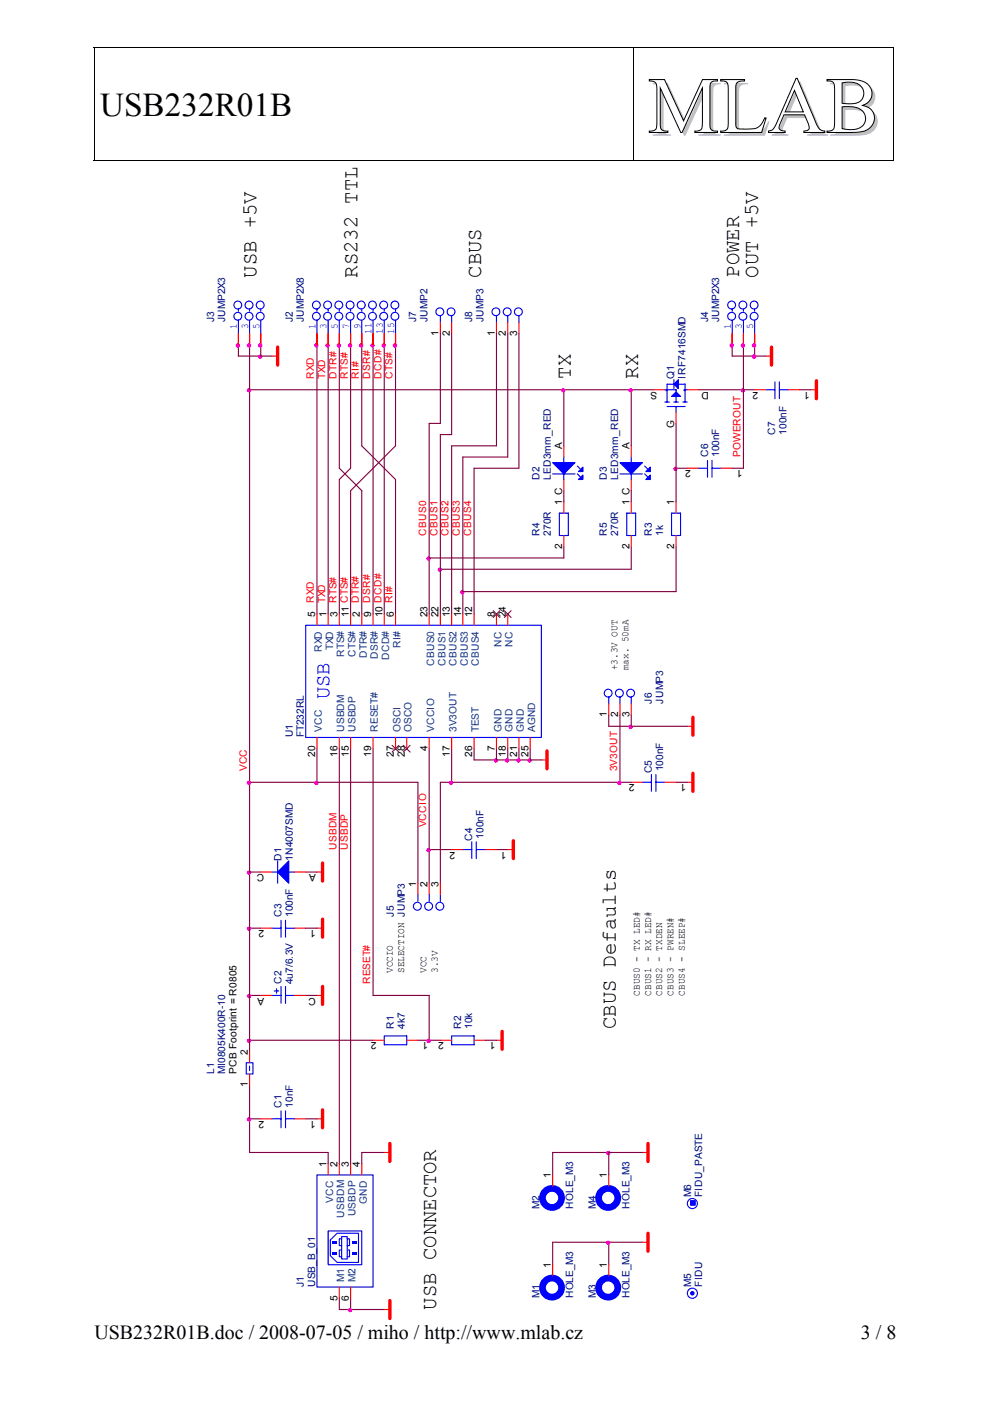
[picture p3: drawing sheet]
<svg xmlns="http://www.w3.org/2000/svg" width="210mm" height="297mm" viewBox="0 0 210 297" stroke-linecap="round" stroke-linejoin="round" font-family="sans-serif">
<g fill="#fff" stroke="#000" stroke-width=".21">
<path d="M137.7 16.9h3.2l4 8.7 4-8.7h3.2v.3a1.17 1.17 0 0 0-1.6 1.2v8.2a1.16 1.16 0 0 0 1.6 1.2v.3h-4.8v-.3a1.29 1.29 0 0 0 1.3-.3 1.29 1.29 0 0 0 .3-1.4v-7.5l-4.3 9.5h-.3l-4.3-9.5v8a1.14 1.14 0 0 0 1.6 1.2v.3h-3.9v-.3a1.29 1.29 0 0 0 1.3-.3 1.29 1.29 0 0 0 .3-1.4v-7.3a1.32 1.32 0 0 0-1.6-1.6z" fill-rule="evenodd"/>
<path d="M152.8 16.9h5.1v.3a1.36 1.36 0 0 0-1.9 1.2v8a.77 .77 0 0 0 .8 .9h2.3a2.71 2.71 0 0 0 2.8-1.8l.3-.5h.2l-.9 3.1h-8.7v-.3a1.32 1.32 0 0 0 1.6-1.7v-7.7a1.15 1.15 0 0 0-1.6-1.2z" fill-rule="evenodd"/>
<path d="M168.8 16.6h.2l4 9.3a2.25 2.25 0 0 0 1.9 1.9v.3h-4.5v-.3a.92 .92 0 0 0 1.1-.4 .92 .92 0 0 0-.1-1.1l-.8-2h-4.4l-.7 1.8a.96 .96 0 0 0 .1 1.5l.9 .2v.3h-3.6v-.3a2.38 2.38 0 0 0 1.9-2zM168.4 19.2l-1.9 4.5h3.8z" fill-rule="evenodd"/>
<path d="M175.3 16.9h5.5a4 4 0 0 1 3.9 2 2.59 2.59 0 0 1-1.8 3.5 2.77 2.77 0 0 1 2.5 2.7 2.77 2.77 0 0 1-2.5 2.8l-1.4 .2h-6.2v-.3a1.31 1.31 0 0 0 1.4-.4 1.31 1.31 0 0 0 .3-1.3v-7.2a1.3 1.3 0 0 0-.3-1.4 1.3 1.3 0 0 0-1.4-.3zM178.5 17.6v4.3a5.6 5.6 0 0 0 3.9-.5 2.31 2.31 0 0 0 .5-2.5 2.31 2.31 0 0 0-2.2-1.4l-1.1-.1zM178.5 22.7v4.6a4.3 4.3 0 0 0 4.6-.8 2.42 2.42 0 0 0-2-3.8z" fill-rule="evenodd"/>
</g>
<path d="M19.9 10h.2v.2h-.2zM189.4 10h.2v.2h-.2zM189.4 33.9h.2v.2h-.2z" fill="#000"/>
<path d="M19.9 10.1h169.7M20 10.2v23.9M134.3 10.2v23.9M189.5 10.2v23.9M19.9 34h114.3M134.4 34h55" fill="none" stroke="#000" stroke-width=".21"/>
<g fill="none" stroke="#00f" stroke-width=".24">
<path d="M50.5 65.5v.5M50.5 67.9v2.8M52.9 65.5v.5M52.9 67.9v2.8M55.3 65.5v.5M55.3 67.9v2.8M93.4 66.9v1.5M95.8 66.9v1.5M105.3 66.9v1.5M107.7 66.9v1.5M110 66.9v1.5M155.2 65.5v.5"/>
<path d="M155.2 67.9v2.8M157.6 65.5v.5M157.6 67.9v2.8M160 65.5v.5M160 67.9v2.8M119.5 96.9v1.2M122.4 98.8l.7 .7M141 82.6h2.3v.5M141 85.2h.9M141.4 85.2v-3.8h3.8v3.8M141.4 86.2h3.8M142.9 85.2h.9"/>
<path d="M142.9 80.5v1.9M143.3 84.1v1.1M143.3 86.2v1.2M144.8 85.2h.9M145.2 82.6h.5M148.1 99.3h1.9M150 97.6v3.6M151 99.3h1.9M151 97.6v3.6M117.2 100.5h4.7M119.5 100.5v1.2M122.4 100.5l.7 .7"/>
<path d="M129.1 147.8v1.4M131.4 147.8v1.4M133.8 147.8v1.4M136.2 165.9h1.9M138.1 164.2v3.6M139.1 165.9h1.9M139.1 164.2v3.6M57.7 196.8h1.9M59.6 195.1v3.6M60.5 196.8h1.9M60.5 195.1v3.6M88.6 189.7v1.4"/>
<path d="M91 189.7v1.4M93.4 189.7v1.4M57.7 211.1h1.9M58.1 210.1h1M58.6 209.6v1M59.6 209.1v3.6M60.5 209.1v3.6M60.5 211.1h1.9M81.5 219.6h4.7v1.9h-4.7zM95.8 219.6h4.7v1.9h-4.7zM57.7 237.2h1.9M59.6 235.5v3.6"/>
<path d="M60.5 235.5v3.6M60.5 237.2h1.9M117.2 251.5v.2M129.1 251.5v.2M72.4 262.2h1.2v4.7h-1.2zM73.6 262.7h.5v1.4h-.5M129.1 270.5v.2"/>
<circle cx="50.4" cy="67.1" r=".83"/>
<circle cx="50.4" cy="64.7" r=".83"/>
<circle cx="52.8" cy="67.1" r=".83"/>
<circle cx="52.8" cy="64.7" r=".83"/>
<circle cx="55.2" cy="67.1" r=".83"/>
<circle cx="55.2" cy="64.7" r=".84"/>
<circle cx="93.2" cy="66.1" r=".83"/>
<circle cx="95.6" cy="66.1" r=".83"/>
<circle cx="105.1" cy="66.1" r=".83"/>
<circle cx="107.5" cy="66.1" r=".83"/>
<circle cx="109.9" cy="66.1" r=".83"/>
<circle cx="155.1" cy="67.1" r=".83"/>
<circle cx="155.1" cy="64.7" r=".84"/>
<circle cx="157.5" cy="67.1" r=".83"/>
<circle cx="157.5" cy="64.7" r=".84"/>
<circle cx="159.9" cy="67.1" r=".83"/>
<circle cx="159.9" cy="64.7" r=".84"/>
<circle cx="128.9" cy="147" r=".83"/>
<circle cx="131.3" cy="147" r=".83"/>
<circle cx="133.7" cy="147" r=".83"/>
<circle cx="88.5" cy="192.1" r=".84"/>
<circle cx="90.9" cy="192.1" r=".84"/>
<circle cx="93.2" cy="192.1" r=".84"/>
<circle cx="146.8" cy="255.2" r="1.07"/>
</g>
<g fill="none" stroke="#f00" stroke-width=".24">
<path d="M50.5 70.7v2.4M52.9 70.7v2.4M55.3 70.7v2.4M93.4 68.4v2.3M95.8 68.4v2.3M105.3 68.4v2.3M107.7 68.4v2.3M110 68.4v2.3M155.2 70.7v2.4M157.6 70.7v2.4M160 70.7v2.4M162.4 75.5h1.2"/>
<path d="M119.5 94.5v2.4M138.6 82.6h2.4M143.3 87.4v2.4M145.7 82.6h2.4M145.7 99.3h2.4M152.9 99.3h2.3M171.9 82.6h1.2M119.5 101.7v2.3M129.1 149.2v2.4M131.4 149.2v2.4M133.8 149.2v2.4M145.7 154h1.2"/>
<path d="M114.8 161.1h1.2M133.8 165.9h2.4M141 165.9h2.3M145.7 165.9h1.2M55.3 196.8h2.4M62.4 196.8h2.4M67.2 184.9h1.2M88.6 187.3v2.4M91 187.3v2.4M93.4 187.3v2.4M55.3 211.1h2.4M62.4 211.1h2.4"/>
<path d="M67.2 211.1h1.2M55.3 237.2h2.4M62.4 237.2h2.4M67.2 237.2h1.2M79.1 220.6h2.4M86.2 220.6h2.4M93.4 220.6h2.4M100.5 220.6h2.4M105.3 220.6h1.2M81.5 244.3h1.2M117.2 249.1v2.4M129.1 249.1v2.4"/>
<path d="M136.2 244.3h1.2M81.5 277.6h1.2M129.1 268.1v2.4M136.2 263.4h1.2"/>
</g>
<g fill="none" stroke="#800040" stroke-width=".24">
<path d="M50.5 73.1v2.4h4.8v-2.4M69.6 73.1v57.1M71.9 73.1v26.2l4.8 4.7v26.2M74.3 73.1v26.2l-2.4 2.4M79.1 73.1v57.1M81.5 73.1v57.1M83.9 73.1v21.4l-9.6 9.5v26.2M107.7 70.7v26.2h-9.6v33.3M110 70.7v28.6h-9.5v30.9M155.2 75.5h4.8M157.6 73.1v9.5h-9.5M95.8 92.1h-2.4v28.6h40.4v-4.8"/>
<path d="M105.3 94.5h-9.5v35.7M133.8 82.6v11.9M138.6 82.6h-19.1v11.9M143.3 89.8v16.6M143.3 99.3h2.4M155.2 99.3h2.4M83.9 101.7v28.5M119.5 115.9v2.4h-28.5v11.9M119.5 104v2.4M143.3 115.9v9.5h-45.2M67.2 158.7v7.2M71.9 158.7v88"/>
<path d="M79.1 158.7v52.4h11.9M91 158.7v28.6M95.8 158.7v7.2M100.5 158.7v2.4h4.8v-2.4M107.7 158.7v2.4h4.7M110 158.7v2.4M129.1 151.6v2.4h4.7M131.4 151.6v14.3M133.8 165.9h-40.4v21.4M52.9 196.8h2.4M55.3 184.9h-2.4v26.2h2.4M64.8 196.8h2.4"/>
<path d="M64.8 184.9h2.4M91 180.1h4.8M105.3 180.1h2.4M64.8 211.1h2.4M52.9 220.6h26.2M52.9 230.1v14.2M52.9 237.2h2.4M64.8 237.2h2.4M88.6 220.6h4.8M102.9 220.6h2.4M76.7 244.3h4.8M129.1 244.3h-11.9v4.8"/>
<path d="M71.9 275.3v2.3h9.6M74.3 275.3v2.3M136.2 263.4h-7.1v4.7"/>
</g>
<g fill="#f0f" stroke="#f0f" stroke-width=".24">
<circle cx="159.9" cy="75.6" r=".35"/>
<circle cx="90.9" cy="118.4" r=".36"/>
<circle cx="112.3" cy="161.2" r=".36"/>
<circle cx="143.2" cy="99.4" r=".35"/>
<circle cx="98" cy="125.6" r=".35"/>
<circle cx="133.7" cy="154.1" r=".36"/>
<circle cx="74.2" cy="73.2" r=".36"/>
<circle cx="52.8" cy="211.2" r=".36"/>
<circle cx="69.5" cy="73.2" r=".36"/>
<circle cx="52.8" cy="237.3" r=".36"/>
<circle cx="50.4" cy="73.2" r=".36"/>
<circle cx="52.8" cy="196.9" r=".36"/>
<circle cx="90.9" cy="180.3" r=".36"/>
<circle cx="71.8" cy="73.2" r=".36"/>
<circle cx="133.7" cy="82.8" r=".35"/>
<circle cx="157.5" cy="82.8" r=".35"/>
<circle cx="93.3" cy="120.8" r=".35"/>
<circle cx="55.2" cy="75.6" r=".36"/>
<circle cx="109.9" cy="161.2" r=".35"/>
<circle cx="95.6" cy="166" r=".36"/>
<circle cx="131.3" cy="166" r=".35"/>
<circle cx="83.7" cy="73.2" r=".36"/>
<circle cx="52.8" cy="185" r=".36"/>
<circle cx="79" cy="73.2" r=".36"/>
<circle cx="128.9" cy="244.5" r=".36"/>
<circle cx="52.8" cy="220.7" r=".36"/>
<circle cx="81.4" cy="73.2" r=".35"/>
<circle cx="105.2" cy="161.2" r=".36"/>
<circle cx="157.5" cy="73.2" r=".36"/>
<circle cx="55.2" cy="73.2" r=".36"/>
<circle cx="74.2" cy="277.8" r=".36"/>
</g>
<g fill="none" stroke="#f00" stroke-width=".71">
<path d="M163.6 73.6v3.8M173.1 80.7v3.8M116 159.2v3.8M146.9 152.1v3.8M146.9 164v3.8M68.4 183v3.8M68.4 209.1v3.9M106.5 218.7v3.8M68.4 235.3v3.8M82.7 242.4v3.9M137.4 242.4v3.9M82.7 275.7v3.8"/>
<path d="M137.4 261.5v3.8"/>
</g>
<g fill="none" stroke="#00f" stroke-width="1.4">
<circle cx="117" cy="254" r="2.02"/>
<circle cx="128.9" cy="254" r="2.03"/>
<circle cx="128.9" cy="273" r="2.03"/>
</g>
<g fill="#00f" stroke="#00f" stroke-width=".24">
<path d="M117.2 98.1h4.7l-2.4 2.4z" fill-rule="evenodd"/>
<path d="M123.6 99v1h-1z" fill-rule="evenodd"/>
<path d="M123.6 100.7v1h-1z" fill-rule="evenodd"/>
<path d="M143.3 83.1l1 1h-1.9z" fill-rule="evenodd"/>
<path d="M143.8 80.5v1.9l-.9-1z" fill-rule="evenodd"/>
<path d="M141.2 82.7h.2v.1h-.2z" fill-rule="evenodd"/>
<path d="M145 82.7h.2v.1h-.2z" fill-rule="evenodd"/>
<path d="M146.4 254.6h1v.9h-1z" fill-rule="evenodd"/>
</g>
<g fill="#00f">
<path d="M70.5 263.2h1v.4h-1z"/>
<path d="M70.5 265.5h1v.5h-1z"/>
<path d="M74.6 265.5h.9v.5h-.9z"/>
<path d="M74.6 263.2h.9v.4h-.9z"/>
</g>
<g fill="none" stroke="#00f" stroke-width=".24">
<path d="M67.2 65.5v.5M67.2 67.9v2.8M69.6 65.5v.5M69.6 67.9v2.8M71.9 65.5v.5M71.9 67.9v2.8M74.3 65.5v.5M74.3 67.9v2.8M76.7 65.5v.5M76.7 67.9v2.8M79.1 65.5v.5M79.1 67.9v2.8"/>
<path d="M81.5 65.5v.5M81.5 67.9v2.8M83.9 65.5v.5M83.9 67.9v2.8M133.8 96.9v1.2M136.7 98.8l.7 .7M162.4 82.6h1.9M164.3 81v3.5M165.2 82.6h2M165.2 81v3.5M118.6 108.8h1.9v4.7h-1.9zM131.4 100.5h4.8"/>
<path d="M132.9 108.8h1.9v4.7h-1.9zM133.8 100.5v1.2M136.7 100.5l.7 .7M142.4 108.8h1.9v4.7h-1.9zM64.8 132.6h50v23.8h-50zM100 178.5v3.5M101 178.5v3.5M57.7 184.9h1.2M58.9 182.5v4.8M61.2 184.9h1.2M98.1 180.1h1.9M101 180.1h1.9"/>
<path d="M52.2 225.3h1.4v2.4h-1.4zM52.9 226v1M67.2 249.1h11.9v23.8h-11.9zM69.6 261h7.1v7.1h-7.1zM70 262.9l1.5-1.4h4.5v6.2h-4.5l-1.5-1.5zM72.4 265h-.5v1.5h.5M72.4 262.7h-.5v1.4h.5M73.6 265h.5v1.5h-.5M117.2 270.5v.2"/>
<circle cx="67.1" cy="67.1" r=".83"/>
<circle cx="67.1" cy="64.7" r=".83"/>
<circle cx="69.5" cy="67.1" r=".83"/>
<circle cx="69.5" cy="64.7" r=".83"/>
<circle cx="71.8" cy="67.1" r=".83"/>
<circle cx="71.8" cy="64.7" r=".84"/>
<circle cx="74.2" cy="67.1" r=".83"/>
<circle cx="74.2" cy="64.7" r=".84"/>
<circle cx="76.6" cy="67.1" r=".83"/>
<circle cx="76.6" cy="64.7" r=".84"/>
<circle cx="79" cy="67.1" r=".83"/>
<circle cx="79" cy="64.7" r=".83"/>
<circle cx="81.4" cy="67.1" r=".83"/>
<circle cx="81.4" cy="64.7" r=".83"/>
<circle cx="83.7" cy="67.1" r=".83"/>
<circle cx="83.7" cy="64.7" r=".83"/>
<circle cx="146.8" cy="274.2" r="1.07"/>
</g>
<g fill="none" stroke="#f00" stroke-width=".24">
<path d="M57.7 75.5h1.2M67.2 70.7v2.4M69.6 70.7v2.4M71.9 70.7v2.4M74.3 70.7v2.4M76.7 70.7v2.4M79.1 70.7v2.4M81.5 70.7v2.4M83.9 70.7v2.4M133.8 94.5v2.4M160 82.6h2.4M167.2 82.6h2.3"/>
<path d="M119.5 106.4v2.4M119.5 113.5v2.4M133.8 101.7v2.3M133.8 106.4v2.4M133.8 113.5v2.4M143.3 106.4v2.4M143.3 113.5v2.4M67.2 130.2v2.4M69.6 130.2v2.4M71.9 130.2v2.4M74.3 130.2v2.4M76.7 130.2v2.4"/>
<path d="M79.1 130.2v2.4M81.5 130.2v2.4M83.9 130.2v2.4M91 130.2v2.4M93.4 130.2v2.4M95.8 130.2v2.4M98.1 130.2v2.4M100.5 130.2v2.4M105.3 130.2v2.4M107.7 130.2v2.4M67.2 156.4v2.3M71.9 156.4v2.3"/>
<path d="M74.3 156.4v2.3M79.1 156.4v2.3M83.9 156.4v2.3M86.2 156.4v2.3M91 156.4v2.3M95.8 156.4v2.3M100.5 156.4v2.3M105.3 156.4v2.3M107.7 156.4v2.3M110 156.4v2.3M112.4 156.4v2.3M55.3 184.9h2.4"/>
<path d="M62.4 184.9h2.4M67.2 196.8h1.2M95.8 180.1h2.3M102.9 180.1h2.4M107.7 180.1h1.1M52.9 222.9v2.4M52.9 227.7v2.4M69.6 246.7v2.4M71.9 246.7v2.4M74.3 246.7v2.4M76.7 246.7v2.4M71.9 272.9v2.4"/>
<path d="M74.3 272.9v2.4M117.2 268.1v2.4"/>
</g>
<g fill="none" stroke="#800040" stroke-width=".24">
<path d="M52.9 73.1v111.8M55.3 75.5h2.4M67.2 73.1v57.1M76.7 73.1v21.4l7.2 7.2M93.4 70.7v19.1h-2.4v28.5M95.8 70.7v21.4M105.3 70.7v23.8M155.2 73.1v2.4M160 73.1v2.4h2.4M52.9 82.6h66.6M160 82.6h-2.4v16.7M169.5 82.6h2.4"/>
<path d="M71.9 101.7v28.5M133.8 104v2.4M93.4 120.7v9.5M74.3 158.7v88M112.4 158.7v2.4h2.4M133.8 151.6v2.4h11.9M52.9 165.9h35.7v21.4M105.3 161.1h2.4M143.3 165.9h2.4M52.9 211.1v11.8M91 211.1v9.5M52.9 244.3h16.7v2.4"/>
<path d="M76.7 244.3v2.4M136.2 244.3h-7.1v4.8M129.1 263.4h-11.9v4.7"/>
</g>
<g fill="#00f" stroke="#00f" stroke-width=".24">
<path d="M58.9 184.9l2.3-2.4v4.8z" fill-rule="evenodd"/>
<path d="M131.4 98.1h4.8l-2.4 2.4z" fill-rule="evenodd"/>
<path d="M137.4 99.5l.5-.5v1h-1z" fill-rule="evenodd"/>
<path d="M137.4 101.2l.5-.5v1h-1z" fill-rule="evenodd"/>
<circle cx="146.8" cy="274.2" r=".36"/>
</g>
<g fill="#f0f" stroke="#f0f" stroke-width=".24">
<circle cx="107.5" cy="161.2" r=".36"/>
<circle cx="155.1" cy="73.2" r=".36"/>
<circle cx="119.4" cy="82.8" r=".36"/>
<circle cx="67.1" cy="166" r=".36"/>
<circle cx="90.9" cy="220.7" r=".36"/>
<circle cx="76.6" cy="73.2" r=".35"/>
<circle cx="67.1" cy="73.2" r=".36"/>
<circle cx="52.8" cy="166" r=".36"/>
<circle cx="52.8" cy="82.8" r=".36"/>
<circle cx="159.9" cy="75.6" r=".35"/>
<circle cx="159.9" cy="73.2" r=".35"/>
<circle cx="52.8" cy="73.2" r=".36"/>
<circle cx="128.9" cy="263.5" r=".35"/>
</g>
<path d="M58.9 73.6v3.8M108.8 178.2v3.8M68.4 194.9v3.8" fill="none" stroke="#f00" stroke-width=".71"/>
<circle cx="117" cy="273" r="2.03" fill="none" stroke="#00f" stroke-width="1.4"/>
<path d="M104.6 129.5l1.4 1.4M106 129.5l-1.4 1.4M106.9 129.5l1.5 1.4M108.4 129.5l-1.5 1.4M83.1 158l1.5 1.4M84.6 158l-1.5 1.4M85.5 158l1.5 1.4M87 158l-1.5 1.4" fill="none" stroke="#804000" stroke-width=".24"/>
<text font-size="16.9" fill="#c0c0c0" x="138.1" y="28.8">MLAB</text>
<text font-size="7" x="21.2" y="24.6">USB232R01B</text>
<g font-size="4.5">
<text x="54.4" y="58.9" transform="rotate(-90 54.4 58.9)">USB +5V</text>
<text x="75.8" y="58.9" transform="rotate(-90 75.8 58.9)">RS232 TTL</text>
<text x="102" y="58.9" transform="rotate(-90 102 58.9)">CBUS</text>
<text x="156.7" y="58.9" transform="rotate(-90 156.7 58.9)">POWER</text>
<text x="160.8" y="58.9" transform="rotate(-90 160.8 58.9)">OUT +5V</text>
<text x="121" y="80.3" transform="rotate(-90 121 80.3)">TX</text>
<text x="135.3" y="80.3" transform="rotate(-90 135.3 80.3)">RX</text>
<text x="130.6" y="218.2" transform="rotate(-90 130.6 218.2)">CBUS Defaults</text>
<text x="92.5" y="277.6" transform="rotate(-90 92.5 277.6)">USB CONNECTOR</text>
</g>
<text font-size="4.5" fill="#00f" x="69.9" y="148.3" transform="rotate(-90 69.9 148.3)">USB</text>
<g font-size="4.2">
<text x="20" y="283.9">USB232R01B.doc / 2008-07-05 / miho / http://www.mlab.cz</text>
<text x="182.5" y="283.9">3 / 8</text>
</g>
<g font-size="2.1" fill="#000080">
<text x="45.4" y="68.4" transform="rotate(-90 45.4 68.4)">J3</text>
<text x="47.8" y="68.4" transform="rotate(-90 47.8 68.4)">JUMP2X3</text>
<text x="62.1" y="68.4" transform="rotate(-90 62.1 68.4)">J2</text>
<text x="64.4" y="68.4" transform="rotate(-90 64.4 68.4)">JUMP2X8</text>
<text x="88.2" y="68.4" transform="rotate(-90 88.2 68.4)">J7</text>
<text x="90.6" y="68.4" transform="rotate(-90 90.6 68.4)">JUMP2</text>
<text x="100.1" y="68.4" transform="rotate(-90 100.1 68.4)">J8</text>
<text x="102.5" y="68.4" transform="rotate(-90 102.5 68.4)">JUMP3</text>
<text x="150.1" y="68.4" transform="rotate(-90 150.1 68.4)">J4</text>
<text x="152.5" y="68.4" transform="rotate(-90 152.5 68.4)">JUMP2X3</text>
<text x="143" y="80.3" transform="rotate(-90 143 80.3)">Q1</text>
<text x="145.4" y="80.3" transform="rotate(-90 145.4 80.3)">IRF7416SMD</text>
<text x="164.4" y="92.2" transform="rotate(-90 164.4 92.2)">C7</text>
<text x="166.8" y="92.2" transform="rotate(-90 166.8 92.2)">100nF</text>
<text x="114.4" y="101.7" transform="rotate(-90 114.4 101.7)">D2</text>
<text x="116.8" y="101.7" transform="rotate(-90 116.8 101.7)">LED3mm_RED</text>
<text x="128.7" y="101.7" transform="rotate(-90 128.7 101.7)">D3</text>
<text x="131.1" y="101.7" transform="rotate(-90 131.1 101.7)">LED3mm_RED</text>
<text x="150.1" y="96.9" transform="rotate(-90 150.1 96.9)">C6</text>
<text x="152.5" y="96.9" transform="rotate(-90 152.5 96.9)">100nF</text>
<text x="114.4" y="113.6" transform="rotate(-90 114.4 113.6)">R4</text>
<text x="116.8" y="113.6" transform="rotate(-90 116.8 113.6)">270R</text>
<text x="128.7" y="113.6" transform="rotate(-90 128.7 113.6)">R5</text>
<text x="131.1" y="113.6" transform="rotate(-90 131.1 113.6)">270R</text>
<text x="138.2" y="113.6" transform="rotate(-90 138.2 113.6)">R3</text>
<text x="140.6" y="113.6" transform="rotate(-90 140.6 113.6)">1k</text>
<text x="138.2" y="149.2" transform="rotate(-90 138.2 149.2)">J6</text>
<text x="140.6" y="149.2" transform="rotate(-90 140.6 149.2)">JUMP3</text>
<text x="62.1" y="156.4" transform="rotate(-90 62.1 156.4)">U1</text>
<text x="64.4" y="156.4" transform="rotate(-90 64.4 156.4)">FT232RL</text>
<text x="138.2" y="164" transform="rotate(-90 138.2 164)">C5</text>
<text x="140.6" y="163.5" transform="rotate(-90 140.6 163.5)">100nF</text>
<text x="100.1" y="178.2" transform="rotate(-90 100.1 178.2)">C4</text>
<text x="102.5" y="177.8" transform="rotate(-90 102.5 177.8)">100nF</text>
<text x="59.7" y="182.5" transform="rotate(-90 59.7 182.5)">D1</text>
<text x="62.1" y="182.5" transform="rotate(-90 62.1 182.5)">1N4007SMD</text>
<text x="59.7" y="194.4" transform="rotate(-90 59.7 194.4)">C3</text>
<text x="62.1" y="194.4" transform="rotate(-90 62.1 194.4)">100nF</text>
<text x="83.5" y="194.4" transform="rotate(-90 83.5 194.4)">J5</text>
<text x="59.7" y="208.7" transform="rotate(-90 59.7 208.7)">C2</text>
<text x="62.1" y="208.7" transform="rotate(-90 62.1 208.7)">4u7/6.3V</text>
<text x="83.5" y="218.2" transform="rotate(-90 83.5 218.2)">R1</text>
<text x="85.9" y="218.2" transform="rotate(-90 85.9 218.2)">4k7</text>
<text x="97.7" y="218.2" transform="rotate(-90 97.7 218.2)">R2</text>
<text x="100.1" y="218.2" transform="rotate(-90 100.1 218.2)">10k</text>
<text x="45.4" y="227.7" transform="rotate(-90 45.4 227.7)">L1</text>
<text x="47.8" y="227.7" transform="rotate(-90 47.8 227.7)">MI0805K400R-10</text>
<text x="59.7" y="234.8" transform="rotate(-90 59.7 234.8)">C1</text>
<text x="62.1" y="234.8" transform="rotate(-90 62.1 234.8)">10nF</text>
<text x="114.4" y="256.2" transform="rotate(-90 114.4 256.2)">M2</text>
<text x="121.5" y="256.2" transform="rotate(-90 121.5 256.2)">HOLE_M3</text>
<text x="126.3" y="256.2" transform="rotate(-90 126.3 256.2)">M4</text>
<text x="133.5" y="256.2" transform="rotate(-90 133.5 256.2)">HOLE_M3</text>
<text x="146.5" y="253.9" transform="rotate(-90 146.5 253.9)">M6</text>
<text x="148.9" y="253.9" transform="rotate(-90 148.9 253.9)">FIDU_PASTE</text>
<text x="64.4" y="272.9" transform="rotate(-90 64.4 272.9)">J1</text>
<text x="66.8" y="272.9" transform="rotate(-90 66.8 272.9)">USB_B_01</text>
<text x="114.4" y="275.3" transform="rotate(-90 114.4 275.3)">M1</text>
<text x="121.5" y="275.3" transform="rotate(-90 121.5 275.3)">HOLE_M3</text>
<text x="126.3" y="275.3" transform="rotate(-90 126.3 275.3)">M3</text>
<text x="133.5" y="275.3" transform="rotate(-90 133.5 275.3)">HOLE_M3</text>
<text x="146.5" y="272.9" transform="rotate(-90 146.5 272.9)">M5</text>
<text x="148.9" y="272.9" transform="rotate(-90 148.9 272.9)">FIDU</text>
</g>
<g font-size="2.1" fill="#00f">
<text x="50.2" y="69.8" transform="rotate(-90 50.2 69.8)">1</text>
<text x="52.6" y="69.8" transform="rotate(-90 52.6 69.8)">3</text>
<text x="55" y="69.8" transform="rotate(-90 55 69.8)">5</text>
<text x="66.9" y="69.8" transform="rotate(-90 66.9 69.8)">1</text>
<text x="69.3" y="69.8" transform="rotate(-90 69.3 69.8)">3</text>
<text x="71.6" y="69.8" transform="rotate(-90 71.6 69.8)">5</text>
<text x="74" y="69.8" transform="rotate(-90 74 69.8)">7</text>
<text x="76.4" y="69.8" transform="rotate(-90 76.4 69.8)">9</text>
<text x="78.8" y="70.8" transform="rotate(-90 78.8 70.8)">11</text>
<text x="81.2" y="70.8" transform="rotate(-90 81.2 70.8)">13</text>
<text x="83.5" y="70.8" transform="rotate(-90 83.5 70.8)">15</text>
<text x="154.9" y="69.8" transform="rotate(-90 154.9 69.8)">1</text>
<text x="157.3" y="69.8" transform="rotate(-90 157.3 69.8)">3</text>
<text x="159.7" y="69.8" transform="rotate(-90 159.7 69.8)">5</text>
</g>
<g font-size="2.1">
<text x="93" y="71.2" transform="rotate(-90 93 71.2)">1</text>
<text x="95.4" y="71.2" transform="rotate(-90 95.4 71.2)">2</text>
<text x="104.9" y="71.2" transform="rotate(-90 104.9 71.2)">1</text>
<text x="107.3" y="71.2" transform="rotate(-90 107.3 71.2)">2</text>
<text x="109.6" y="71.2" transform="rotate(-90 109.6 71.2)">3</text>
<text x="139.3" y="83.1" transform="rotate(-180 139.3 83.1)">S</text>
<text x="150.3" y="83.1" transform="rotate(-180 150.3 83.1)">D</text>
<text x="160.7" y="83.1" transform="rotate(-180 160.7 83.1)">2</text>
<text x="171.7" y="83.1" transform="rotate(-180 171.7 83.1)">1</text>
<text x="119.2" y="95.2" transform="rotate(-90 119.2 95.2)">A</text>
<text x="133.5" y="95.2" transform="rotate(-90 133.5 95.2)">A</text>
<text x="143" y="90.7" transform="rotate(-90 143 90.7)">G</text>
<text x="146.5" y="99.7" transform="rotate(-180 146.5 99.7)">2</text>
<text x="157.4" y="99.7" transform="rotate(-180 157.4 99.7)">1</text>
<text x="119.2" y="107.1" transform="rotate(-90 119.2 107.1)">1 C</text>
<text x="133.5" y="107.1" transform="rotate(-90 133.5 107.1)">1 C</text>
<text x="143" y="107.1" transform="rotate(-90 143 107.1)">1</text>
<text x="119.2" y="116.4" transform="rotate(-90 119.2 116.4)">2</text>
<text x="133.5" y="116.4" transform="rotate(-90 133.5 116.4)">2</text>
<text x="143" y="116.4" transform="rotate(-90 143 116.4)">2</text>
<text x="66.8" y="130.9" transform="rotate(-90 66.8 130.9)">5</text>
<text x="69.2" y="130.9" transform="rotate(-90 69.2 130.9)">1</text>
<text x="71.6" y="130.9" transform="rotate(-90 71.6 130.9)">3</text>
<text x="74" y="130.9" transform="rotate(-90 74 130.9)">11 CTS#</text>
<text x="76.3" y="130.9" transform="rotate(-90 76.3 130.9)">2</text>
<text x="78.7" y="130.9" transform="rotate(-90 78.7 130.9)">9</text>
<text x="81.1" y="130.9" transform="rotate(-90 81.1 130.9)">10 DCD#</text>
<text x="83.5" y="130.9" transform="rotate(-90 83.5 130.9)">6</text>
<text x="90.6" y="130.9" transform="rotate(-90 90.6 130.9)">23</text>
<text x="93" y="130.9" transform="rotate(-90 93 130.9)">22</text>
<text x="95.4" y="130.9" transform="rotate(-90 95.4 130.9)">13</text>
<text x="97.7" y="130.9" transform="rotate(-90 97.7 130.9)">14</text>
<text x="100.1" y="130.9" transform="rotate(-90 100.1 130.9)">12</text>
<text x="104.9" y="130.9" transform="rotate(-90 104.9 130.9)">8</text>
<text x="107.3" y="130.9" transform="rotate(-90 107.3 130.9)">24</text>
<text x="130.9" y="142.1" transform="rotate(-90 130.9 142.1)">+3.3V OUT</text>
<text x="133.3" y="142.1" transform="rotate(-90 133.3 142.1)">max. 50mA</text>
<text x="128.7" y="152.1" transform="rotate(-90 128.7 152.1)">1</text>
<text x="131.1" y="152.1" transform="rotate(-90 131.1 152.1)">2</text>
<text x="133.5" y="152.1" transform="rotate(-90 133.5 152.1)">3</text>
<text x="66.8" y="160.4" transform="rotate(-90 66.8 160.4)">20</text>
<text x="71.6" y="160.4" transform="rotate(-90 71.6 160.4)">16</text>
<text x="74" y="160.4" transform="rotate(-90 74 160.4)">15</text>
<text x="78.7" y="160.4" transform="rotate(-90 78.7 160.4)">19</text>
<text x="83.5" y="160.4" transform="rotate(-90 83.5 160.4)">27</text>
<text x="85.9" y="160.4" transform="rotate(-90 85.9 160.4)">28</text>
<text x="90.6" y="159.2" transform="rotate(-90 90.6 159.2)">4</text>
<text x="95.4" y="160.4" transform="rotate(-90 95.4 160.4)">17</text>
<text x="100.1" y="160.4" transform="rotate(-90 100.1 160.4)">26</text>
<text x="104.9" y="159.2" transform="rotate(-90 104.9 159.2)">7</text>
<text x="107.3" y="160.4" transform="rotate(-90 107.3 160.4)">18</text>
<text x="109.6" y="160.4" transform="rotate(-90 109.6 160.4)">21</text>
<text x="112" y="160.4" transform="rotate(-90 112 160.4)">25</text>
<text x="134.6" y="166.3" transform="rotate(-180 134.6 166.3)">2</text>
<text x="145.5" y="166.3" transform="rotate(-180 145.5 166.3)">1</text>
<text x="56" y="185.3" transform="rotate(-180 56 185.3)">C</text>
<text x="67" y="185.3" transform="rotate(-180 67 185.3)">A</text>
<text x="96.5" y="180.6" transform="rotate(-180 96.5 180.6)">2</text>
<text x="107.4" y="180.6" transform="rotate(-180 107.4 180.6)">1</text>
<text x="88.2" y="188" transform="rotate(-90 88.2 188)">1</text>
<text x="90.6" y="188" transform="rotate(-90 90.6 188)">2</text>
<text x="93" y="188" transform="rotate(-90 93 188)">3</text>
<text x="56" y="197.2" transform="rotate(-180 56 197.2)">2</text>
<text x="67" y="197.2" transform="rotate(-180 67 197.2)">1</text>
<text x="83.3" y="206.3" transform="rotate(-90 83.3 206.3)">VCCIO</text>
<text x="85.7" y="206.3" transform="rotate(-90 85.7 206.3)">SELECTION JUMP3</text>
<text x="90.4" y="206.3" transform="rotate(-90 90.4 206.3)">VCC</text>
<text x="92.8" y="206.3" transform="rotate(-90 92.8 206.3)">3.3V</text>
<text x="56" y="211.5" transform="rotate(-180 56 211.5)">A</text>
<text x="67" y="211.5" transform="rotate(-180 67 211.5)">C</text>
<text x="135.7" y="211.1" transform="rotate(-90 135.7 211.1)">CBUS0 - TX LED#</text>
<text x="138" y="211.1" transform="rotate(-90 138 211.1)">CBUS1 - RX LED#</text>
<text x="140.4" y="211.1" transform="rotate(-90 140.4 211.1)">CBUS2 - TXDEN</text>
<text x="142.8" y="211.1" transform="rotate(-90 142.8 211.1)">CBUS3 - PWREN#</text>
<text x="145.2" y="211.1" transform="rotate(-90 145.2 211.1)">CBUS4 - SLEEP#</text>
<text x="79.8" y="221" transform="rotate(-180 79.8 221)">2</text>
<text x="90.8" y="221" transform="rotate(-180 90.8 221)">1</text>
<text x="94.1" y="221" transform="rotate(-180 94.1 221)">2</text>
<text x="105.1" y="221" transform="rotate(-180 105.1 221)">1</text>
<text x="50.2" y="227.7" transform="rotate(-90 50.2 227.7)">PCB Footprint = R0805</text>
<text x="52.5" y="223.7" transform="rotate(-90 52.5 223.7)">2</text>
<text x="52.5" y="230.6" transform="rotate(-90 52.5 230.6)">1</text>
<text x="56" y="237.7" transform="rotate(-180 56 237.7)">2</text>
<text x="67" y="237.7" transform="rotate(-180 67 237.7)">1</text>
<text x="69.2" y="247.5" transform="rotate(-90 69.2 247.5)">1</text>
<text x="71.6" y="247.5" transform="rotate(-90 71.6 247.5)">2</text>
<text x="74" y="247.5" transform="rotate(-90 74 247.5)">3</text>
<text x="76.3" y="247.5" transform="rotate(-90 76.3 247.5)">4</text>
<text x="116.8" y="249.8" transform="rotate(-90 116.8 249.8)">1</text>
<text x="128.7" y="249.8" transform="rotate(-90 128.7 249.8)">1</text>
<text x="116.8" y="268.9" transform="rotate(-90 116.8 268.9)">1</text>
<text x="128.7" y="268.9" transform="rotate(-90 128.7 268.9)">1</text>
<text x="71.6" y="275.8" transform="rotate(-90 71.6 275.8)">5</text>
<text x="74" y="275.8" transform="rotate(-90 74 275.8)">6</text>
</g>
<g font-size="2.1" fill="#f00">
<text x="66.6" y="80.3" transform="rotate(-90 66.6 80.3)">RXD</text>
<text x="69" y="80.3" transform="rotate(-90 69 80.3)">TXD</text>
<text x="71.3" y="80.3" transform="rotate(-90 71.3 80.3)">DTR#</text>
<text x="73.7" y="80.3" transform="rotate(-90 73.7 80.3)">RTS#</text>
<text x="76.1" y="80.3" transform="rotate(-90 76.1 80.3)">RI#</text>
<text x="78.5" y="80.3" transform="rotate(-90 78.5 80.3)">DSR#</text>
<text x="80.9" y="80.3" transform="rotate(-90 80.9 80.3)">DCD#</text>
<text x="83.2" y="80.3" transform="rotate(-90 83.2 80.3)">CTS#</text>
<text x="157" y="96.9" transform="rotate(-90 157 96.9)">POWEROUT</text>
<text x="90.4" y="113.6" transform="rotate(-90 90.4 113.6)">CBUS0</text>
<text x="92.8" y="113.6" transform="rotate(-90 92.8 113.6)">CBUS1</text>
<text x="95.1" y="113.6" transform="rotate(-90 95.1 113.6)">CBUS2</text>
<text x="97.5" y="113.6" transform="rotate(-90 97.5 113.6)">CBUS3</text>
<text x="99.9" y="113.6" transform="rotate(-90 99.9 113.6)">CBUS4</text>
<text x="66.6" y="127.8" transform="rotate(-90 66.6 127.8)">RXD</text>
<text x="69" y="127.8" transform="rotate(-90 69 127.8)">TXD</text>
<text x="71.3" y="127.8" transform="rotate(-90 71.3 127.8)">RTS#</text>
<text x="76.1" y="127.8" transform="rotate(-90 76.1 127.8)">DTR#</text>
<text x="78.5" y="127.8" transform="rotate(-90 78.5 127.8)">DSR#</text>
<text x="83.2" y="127.8" transform="rotate(-90 83.2 127.8)">RI#</text>
<text x="52.3" y="163.5" transform="rotate(-90 52.3 163.5)">VCC</text>
<text x="130.8" y="163.5" transform="rotate(-90 130.8 163.5)">3V3OUT</text>
<text x="90.4" y="175.4" transform="rotate(-90 90.4 175.4)">VCCIO</text>
<text x="71.3" y="180.1" transform="rotate(-90 71.3 180.1)">USBDM</text>
<text x="73.7" y="180.1" transform="rotate(-90 73.7 180.1)">USBDP</text>
<text x="78.5" y="208.7" transform="rotate(-90 78.5 208.7)">RESET#</text>
</g>
<g font-size="2.1" fill="#004080">
<text x="70.6" y="137.8" transform="rotate(-90 70.6 137.8)">TXD</text>
<text x="84.9" y="137.4" transform="rotate(-90 84.9 137.4)">RI#</text>
<text x="106.3" y="137.1" transform="rotate(-90 106.3 137.1)">NC</text>
<text x="108.7" y="137.1" transform="rotate(-90 108.7 137.1)">NC</text>
<text x="68.2" y="138.3" transform="rotate(-90 68.2 138.3)">RXD</text>
<text x="73" y="139.2" transform="rotate(-90 73 139.2)">RTS#</text>
<text x="75.4" y="139.2" transform="rotate(-90 75.4 139.2)">CTS#</text>
<text x="77.8" y="139.5" transform="rotate(-90 77.8 139.5)">DTR#</text>
<text x="80.1" y="139.7" transform="rotate(-90 80.1 139.7)">DSR#</text>
<text x="82.5" y="140" transform="rotate(-90 82.5 140)">DCD#</text>
<text x="92" y="141.1" transform="rotate(-90 92 141.1)">CBUS0</text>
<text x="94.4" y="141.1" transform="rotate(-90 94.4 141.1)">CBUS1</text>
<text x="96.8" y="141.1" transform="rotate(-90 96.8 141.1)">CBUS2</text>
<text x="99.2" y="141.1" transform="rotate(-90 99.2 141.1)">CBUS3</text>
<text x="101.6" y="141.1" transform="rotate(-90 101.6 141.1)">CBUS4</text>
<text x="68.2" y="155.2" transform="rotate(-90 68.2 155.2)">VCC</text>
<text x="73" y="155.2" transform="rotate(-90 73 155.2)">USBDM</text>
<text x="75.4" y="155.2" transform="rotate(-90 75.4 155.2)">USBDP</text>
<text x="80.1" y="155.2" transform="rotate(-90 80.1 155.2)">RESET#</text>
<text x="84.9" y="155.2" transform="rotate(-90 84.9 155.2)">OSCI</text>
<text x="87.3" y="155.2" transform="rotate(-90 87.3 155.2)">OSCO</text>
<text x="92" y="155.2" transform="rotate(-90 92 155.2)">VCCIO</text>
<text x="96.8" y="155.2" transform="rotate(-90 96.8 155.2)">3V3OUT</text>
<text x="101.6" y="155.2" transform="rotate(-90 101.6 155.2)">TEST</text>
<text x="106.3" y="155.2" transform="rotate(-90 106.3 155.2)">GND</text>
<text x="108.7" y="155.2" transform="rotate(-90 108.7 155.2)">GND</text>
<text x="111.1" y="155.2" transform="rotate(-90 111.1 155.2)">GND</text>
<text x="113.5" y="155.2" transform="rotate(-90 113.5 155.2)">AGND</text>
<text x="70.6" y="255.1" transform="rotate(-90 70.6 255.1)">VCC</text>
<text x="75.4" y="257.9" transform="rotate(-90 75.4 257.9)">USBDP</text>
<text x="77.8" y="255.3" transform="rotate(-90 77.8 255.3)">GND</text>
<text x="73" y="258.1" transform="rotate(-90 73 258.1)">USBDM</text>
<text x="73" y="271.7" transform="rotate(-90 73 271.7)">M1</text>
<text x="75.4" y="271.7" transform="rotate(-90 75.4 271.7)">M2</text>
</g>
</svg>
